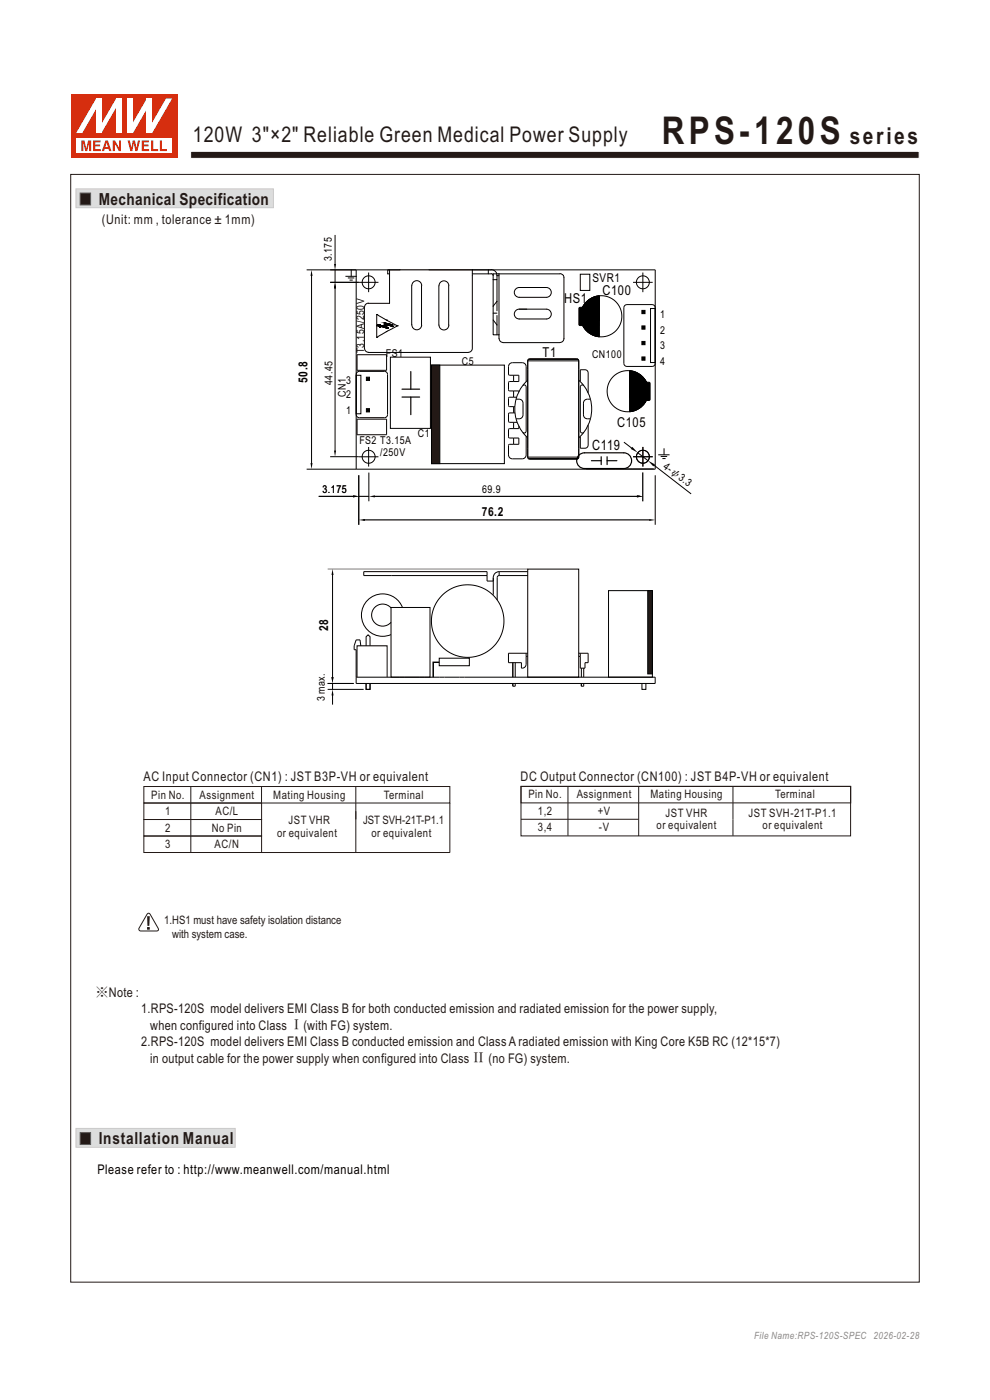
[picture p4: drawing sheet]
<svg xmlns="http://www.w3.org/2000/svg" width="210mm" height="297mm" viewBox="0 0 210 297" stroke-linecap="round" stroke-linejoin="round" font-family="sans-serif">
<path d="M40.4 32.1h154.6v1.5h-154.6z" fill-rule="evenodd" fill="#231916" stroke="#fff" stroke-width=".21"/>
<path d="M16.1 40.1h41.9v4h-41.9z" fill-rule="evenodd" fill="#dcdddd" stroke="#c9cacb" stroke-width=".21"/>
<path d="M17 41h2.2v2.5h-2.2z" fill-rule="evenodd" fill="#231916" stroke="#595857" stroke-width=".21"/>
<g fill="none" stroke="#231916" stroke-width=".21">
<path d="M30.5 166.9h64.9v3.5h-64.9zM30.5 170.4h25v3.5h-25zM30.5 173.9h25v3.5h-25zM30.5 177.4h25v3.5h-25zM40.5 166.8v14M55.5 166.8v3.5M75.5 166.8v14.1M95.4 170.3v10.6M110.5 173.8h24.9M110.5 166.8h69.9v10.5h-69.9zM110.5 166.8h70v3.5h-70zM120.5 166.8v10.5"/>
<path d="M135.5 166.8v10.6M155.5 166.8v10.5M55.4 180.9h40"/>
</g>
<path d="M16.1 239.4h33.8v4h-33.8z" fill-rule="evenodd" fill="#dcdddd" stroke="#c9cacb" stroke-width=".21"/>
<path d="M17 240.3h2.2v2.5h-2.2z" fill-rule="evenodd" fill="#231916" stroke="#595857" stroke-width=".21"/>
<g fill="none" stroke="#000" stroke-width=".21">
<path d="M76.5 137l-.1-1.3h-.9l-.4 1.3v.8h.4v7.2h63.5v-1.3h-63.5M77.7 137v-1.9l.4-.4 .4 .4v1.9M82.9 128.9h8.3v14.8h-8.3zM83 129a2.34 2.34 0 0 0-3.4-.2 2.34 2.34 0 0 0 0 3.4 2.34 2.34 0 0 0 3.3-.2M85.4 128.9a4.5 4.5 0 0 0-5.9-2.6 4.5 4.5 0 0 0-2.5 5.9 4.5 4.5 0 0 0 5.9 2.4M93.2 139.6h6.4v1.6h-6.4zM103.3 122.1h-26.1v-.8h26.1v2h1.3M105.9 121.3a1.25 1.25 0 0 0-1.3 1.2v3.7M105.9 122.1l-.3 .1-.1 .3v4.8M105.9 121.3v.8M105.9 122.1h6M105.9 121.3h6"/>
<path d="M111.6 138.6v2.3a.85 .85 0 0 1-1 .8v-1.1h-2.7v-2h4M111.6 139.2h.3M111.9 120.7h10.9v23h-10.9zM122.8 138.6h2v2h-.7v1.1h-1v-3.1M122.8 139.2h.3M129.1 125.3h9.3v18.4h-9.3zM75.7 143.7v-6.7h6.4v6.7M77.7 145v1.2h.8v-1.2M93.2 140.5h-1.4v3.2M93.2 140.5h-1.3v3.2M108.8 140.6v3.1M108.8 145v.6h.5v-.6"/>
<path d="M109.3 140.6v3.1M123.3 145v.6h.5v-.6M123.3 141.7v2M123.8 141.7v2M136.2 145v1.2h.8v-1.2"/>
<circle cx="99.2" cy="131.7" r="7.7"/>
</g>
<path d="M137.4 125.3h1v17.7h-1z" fill-rule="evenodd" fill="#231916" stroke="#000" stroke-width=".21"/>
<path d="M70.5 120.7l.2 1.3h-.4zM70.3 143.6h.4l-.2 1.3zM70.5 146.2l.3 1.3h-.5z" fill="#000"/>
<g fill="none" stroke="#000" stroke-width=".21">
<path d="M75.6 57.2h63.4v42.3h-63.4zM91.5 77.5h15.5v20.9h-15.5zM108.9 79.6v1.3M111.9 76.6v20.4M111.9 76.6h.1M111.9 76.6h10.9M112.1 76.2h10.5M112.1 76.2l-.2 .4M122.6 76.2l.2 .4M122.8 76.6h.1M122.8 76.6v20.4M108.9 82.9v1.4"/>
<path d="M108.9 86.3v1.3M108.9 89.6v1.3M108.9 92.9v1.4M109.2 87.6l-1.3 .1v1.7l.2 .2h1.6M109.5 84.7l-.3 1.8 .3 2.3M109.5 84.7h.8l.5 .4 .1 2.9a.83 .83 0 0 1-.8 .8h-.6M109.5 88.8l.5 1.5 .9 1.4M109.6 84.3h-1.5l-.2 .2v1.7l1.3 .1M110.1 90.4v.5h-2l-.2 .2v1.8h2.2v1.4h-2.2v2.2l.1 .4 .5 .4h2.3a.83 .83 0 0 0 .8-.8v-3.9M110.9 81.8l-.9 1.4-.5 1.5M110.9 91.7l.7 .9M110.9 81.8l.4-.1 .3 .4v9.4l-.3 .3-.4-.1"/>
<path d="M111.6 92.6l.3 .3M111.6 81l-.7 .8M111.6 81v-3.2l-.2-.6-.6-.3h-2.1l-.6 .3-.2 .6v1.7l.2 .1h2v1.3l-2.2 .1v1.8l.2 .1h2v.2M111.9 80.7l-.3 .3M111.9 97l.2 .3M111.9 97h10.9M112.1 97.3h10.5M122.8 97l-.2 .3M122.8 80.7l.3 .3M123.1 81l.7 .8M123.1 92.6l-.3 .3M123.1 81v-2.6l1.3 .1 .4 .6v4.2"/>
<path d="M123.8 81.8l.9 1.4 .5 1.5M123.8 81.8l-.4-.1-.3 .4v9.4l.3 .3 .4-.1M123.8 91.7l-.7 .9M124.8 90.2v4.2a.67 .67 0 0 1-.7 .7h-1v-2.5M125.2 84.7l-1 .1-.3 .3-.1 .4 .1 2.9 .5 .4h.8M125.2 88.8l-.5 1.5-.9 1.4M125.2 84.7a8.2 8.2 0 0 1 0 4.1M69.5 120.7h42.4M70.5 121.8v22.1M69.5 145h5.5M69.5 146.2h7.6M70.5 147.4v2.1"/>
<path d="M70.5 145v1.2M77.7 145v1.2h.8v-1.2"/>
</g>
<path d="M87.1 78.8v3.8M85.3 84.2h3.7M85.3 82.6h3.7M87.1 84.2v3.8M122.8 96.5l.8-.4h.4h8.3a1.67 1.67 0 0 1 1.7 1.6 1.67 1.67 0 0 1-1.7 1.7h-8.3a1.66 1.66 0 0 1-1.5-1 1.66 1.66 0 0 1 .3-1.9zM125.4 97.7h2.1M127.5 96.9v1.7M128.8 96.9v1.7M128.8 97.7h2.1" fill="none" stroke="#000" stroke-width=".25"/>
<path d="M91.5 77.5h1.8v20.9h-1.8z" fill-rule="evenodd" fill="#231916" stroke="#000" stroke-width=".21"/>
<g fill="none" stroke="#000" stroke-width=".21">
<path d="M65 57.2h10.6M66.1 58.2v40.2M70 59.9h10.3M71.1 57.2v2.7M71.1 49.8v6.4M73.3 58.6h2.4M73.8 59h1.4M74.1 59.4h.7M74.5 57.2v1.4M78.2 57.8v4.2M82.6 57.2v7.1h-4.4a.83 .83 0 0 0-.9 .8M100.2 57.2h-18v.9h.3"/>
<path d="M100.2 57.2v16.7a.83 .83 0 0 1-.8 .8M100.2 57.2h4M100.2 58.1h4h.2l.2 .4M103.6 57.2v.9M104.2 57.2a1.21 1.21 0 0 1 1.2 1.3M104.6 59.3v5.6M105.4 58.5v.8h-.8M105.4 58.5h.4M105.4 59.3v6.6M105.8 58.1h-1.2v1.2M105.8 58.1h13a.83 .83 0 0 1 .8 .8M105.8 58.1v13.7"/>
<path d="M119.6 58.9v12.9M123.1 58.2h2v3.4h-2zM134.3 59.9h4.1M136.4 57.8v4.2M71.1 60.7v35.1M75.6 79.6h1v8.2h-1zM75.7 75.3h5.9a.29 .29 0 0 1 .4 0 .29 .29 0 0 1 0 .4v2.5a.32 .32 0 0 1 0 .4 .32 .32 0 0 1-.5 0h-5.1a.43 .43 0 0 1-.7-.2zM75.7 79l.5-.2h5.3a.66 .66 0 0 1 .7 .7v8.4a.66 .66 0 0 1-.7 .7h-5.3a.66 .66 0 0 1-.6-.7v-8.4zM77.3 65.2v8.7a.83 .83 0 0 0 .9 .8M78.1 74.8h21.2M79.9 71.6h.1M79.9 69.1h.1"/>
<path d="M79.9 66.7h.1M79.9 66.7l4.4 2.5-4.4 2.4zM80.2 68.9h.3zM80.2 68.9l.3 .1zM80.2 69h.3zM80.3 69h.2zM80.3 69h.3zM80.3 69h.5zM80.3 68.9h.2zM80.3 69l.7 .1zM80.3 69.1l1.1 .1zM80.4 68.9h.1"/>
<path d="M80.4 68.9h.1zM80.4 69.2h1zM80.4 69.2h.1M80.5 69.2h.1M80.4 69.2h.1zM80.5 68.9h.1M80.4 69.2l.1 .1zM80.5 69.3h.1M80.4 69.3h.1M80.5 69.2h.9zM80.5 69.2h1zM80.5 69.4h.1"/>
<path d="M80.5 69.2h1.1zM80.6 69.2h1zM80.6 69.2h1.1zM80.7 69.2l1.3 .1zM80.9 69.3h1.1l.1 .2zM80.9 69.3l1.2 .2zM81.5 68.5h.1M81.6 68.5h.1M81.5 68.5l.2 .1zM81.5 68.6h.2zM81.5 68.6h.4zM81.5 68.5l1.1 .3a.46 .46 0 0 1 .6 .4l-1.4-.4 .3 .8-1.6-.4"/>
<path d="M81.6 68.6h.5zM81.6 68.6l.6 .1zM81.6 68.7h.9zM81.6 68.7l1.1 .1zM81.6 68.8h.2zM81.6 68.8h.2l.1 .2zM81.6 68.8l.3 .2h-.3zM81.6 69h.3v.2zM81.6 69l.3 .2h-.2zM81.7 69.2h.2zM81.7 69.2h.3zM81.7 69.5h.4z"/>
<path d="M81.8 68.8h.9zM81.8 68.8h1zM81.8 69.5l.3 .1zM81.9 68.8h1zM82 68.8l1 .1zM82.1 69.6h.1M82 69.6h.1M82 67.9h.1M82 68.9h1.1zM82.1 68.9h1.1zM82.2 68.9h1zM82.3 68.9l.9 .1z"/>
<path d="M82.5 69h.7zM82.6 69l.6 .2zM82.8 75.8h8.5v15.1h-8.5zM82.9 69.2h.3zM83 69.2h.2zM83.2 69.2h.1M83.1 69.2h.1M83.2 69.3h.1M84.3 69.1h.1M89.4 60.6v8.4M89.5 60.6a1.04 1.04 0 0 0-1.1-1.1 1.04 1.04 0 0 0-1 1l-.1 8.4a1.06 1.06 0 0 0 1.1 1.1 1.06 1.06 0 0 0 1.1-1M93.1 60.6v8.4"/>
<path d="M93.1 60.6a1.04 1.04 0 0 1 1.1-1 1.04 1.04 0 0 1 1 1v8.4M93.1 69a1.04 1.04 0 0 0 1.1 1 1.04 1.04 0 0 0 1-1M104.6 64.9v6.1h1.2M104.6 66.4h.3M104.6 67.9l.8 1M105 66.4h.1M105.1 66.4h.3M105.4 63.9l-.8 1M105.4 66.9v4.1M105.9 71.8a.83 .83 0 0 0 .8 .9M106.7 72.7h12.1M109.3 66l.8-.4h5.8a1.04 1.04 0 0 1 1 1 1.04 1.04 0 0 1-1 1.1h-5.8a1.04 1.04 0 0 1-.9-.6 1.04 1.04 0 0 1 .1-1.1z"/>
<path d="M109.5 61.2l.6-.2h5.8a1.04 1.04 0 0 1 1 1 1.04 1.04 0 0 1-1 1.1h-5.8a1.04 1.04 0 0 1-1-.7 1.04 1.04 0 0 1 .4-1.2zM119.6 71.8a.83 .83 0 0 1-.8 .9M127.1 62.7v8.7M132.5 64.8l.5-.2h5.3a.68 .68 0 0 1 .7 .7v11.8a.66 .66 0 0 1-.7 .6h-5.3a.66 .66 0 0 1-.7-.6v-11.8zM133.6 78.6v8.7M138 65.5h1v11.4h-1zM65 99.5h10.6M70 96.9h10.3M75.7 88.9h5.9a.29 .29 0 0 1 .4 0 .29 .29 0 0 1 0 .4v2.5a.32 .32 0 0 1 0 .5 .32 .32 0 0 1-.5-.1h-5.1a.43 .43 0 0 1-.7-.1zM78.2 94.8v4.2M124.3 99.5h14.4M132.3 93.8l1.7 1.3"/>
<path d="M135.3 96.1l2.2 1.6M136.4 94.8v4.2M138.5 96.9h-4.2M138.7 98.7l7.9 6.1M139.6 96.5h2.4M140.1 96.8h1.4M140.5 97.3h.7M140.9 95.1v1.4M67.6 105.3h7.3M76.1 105.3h2.1M76.1 100.8v10.5M77.1 110.3h60.6"/>
<path d="M78.2 100.3v6M79.2 105.3h56.5M136.3 100.2v6.2M139 100.8v10.5"/>
<circle cx="78.2" cy="59.9" r="1.38"/>
<circle cx="136.4" cy="59.9" r="1.38"/>
<circle cx="127.5" cy="67.1" r="4.4"/>
<circle cx="78.2" cy="96.9" r="1.38"/>
<circle cx="133.2" cy="83" r="4.4"/>
<circle cx="136.4" cy="96.9" r="1.37"/>
<circle cx="136.4" cy="96.9" r="1.38"/>
</g>
<g fill="#000" stroke="#000" stroke-width=".21">
<path d="M122.9 65.3l.6-.1 .2 .2v3.4l-.2 .3h-.5l-.2-.3z" fill-rule="evenodd"/>
<path d="M123.5 68.8l.1 .2z" fill-rule="evenodd"/>
<path d="M123.6 65.2l-.1 .2z" fill-rule="evenodd"/>
<path d="M123.5 65.2v.2z" fill-rule="evenodd"/>
<path d="M123.6 65.2v3.8z" fill-rule="evenodd"/>
<path d="M123.6 65.2l-.1 3.6z" fill-rule="evenodd"/>
<path d="M123.7 65v4.2z" fill-rule="evenodd"/>
<path d="M123.7 65l-.1 4z" fill-rule="evenodd"/>
<path d="M123.8 64.8v4.5l-.1-.1z" fill-rule="evenodd"/>
<path d="M123.8 64.8l-.1 4.4z" fill-rule="evenodd"/>
<path d="M123.9 64.7v4.8l-.1-.2z" fill-rule="evenodd"/>
<path d="M123.9 64.7l-.1 4.6v-4.5z" fill-rule="evenodd"/>
<path d="M124 64.5v5.2l-.1-.2z" fill-rule="evenodd"/>
<path d="M124 64.5l-.1 5v-4.8z" fill-rule="evenodd"/>
<path d="M124.2 64.3v5.6l-.2-.2z" fill-rule="evenodd"/>
<path d="M124.2 64.3l-.2 5.4v-5.2z" fill-rule="evenodd"/>
<path d="M124.3 64.2v5.8l-.1-.1z" fill-rule="evenodd"/>
<path d="M124.3 64.2l-.1 5.7v-5.6z" fill-rule="evenodd"/>
<path d="M124.5 64v6.2l-.2-.2z" fill-rule="evenodd"/>
<path d="M124.3 64.2l.2-.2-.2 6z" fill-rule="evenodd"/>
<path d="M124.6 63.9v6.4l-.1-.1z" fill-rule="evenodd"/>
<path d="M124.5 64l.1-.1-.1 6.3z" fill-rule="evenodd"/>
<path d="M124.8 63.7v6.8l-.2-.2z" fill-rule="evenodd"/>
<path d="M124.6 63.9l.2-.2-.2 6.6z" fill-rule="evenodd"/>
<path d="M124.9 63.6v7l-.1-.1z" fill-rule="evenodd"/>
<path d="M124.8 63.7l.1-.1-.1 6.9z" fill-rule="evenodd"/>
<path d="M125.1 63.5v7.2l-.2-.1z" fill-rule="evenodd"/>
<path d="M124.9 63.6l.2-.1-.2 7.1z" fill-rule="evenodd"/>
<path d="M125.3 63.4v7.4l-.2-.1z" fill-rule="evenodd"/>
<path d="M125.1 63.5l.2-.1-.2 7.3z" fill-rule="evenodd"/>
<path d="M125.5 63.2v7.8l-.2-.2z" fill-rule="evenodd"/>
<path d="M125.3 63.4l.2-.2-.2 7.6z" fill-rule="evenodd"/>
<path d="M125.7 63.2v7.8h-.2z" fill-rule="evenodd"/>
<path d="M125.5 63.2h.2l-.2 7.8z" fill-rule="evenodd"/>
<path d="M125.9 63.1v8l-.2-.1z" fill-rule="evenodd"/>
<path d="M125.7 63.2l.2-.1-.2 7.9z" fill-rule="evenodd"/>
<path d="M126.1 63v8.2l-.2-.1z" fill-rule="evenodd"/>
<path d="M125.9 63.1l.2-.1-.2 8.1z" fill-rule="evenodd"/>
<path d="M126.3 62.9v8.4l-.2-.1z" fill-rule="evenodd"/>
<path d="M126.1 63l.2-.1-.2 8.3z" fill-rule="evenodd"/>
<path d="M126.5 62.9v8.4h-.2z" fill-rule="evenodd"/>
<path d="M126.3 62.9h.2l-.2 8.4z" fill-rule="evenodd"/>
<path d="M126.7 62.8v8.6l-.2-.1z" fill-rule="evenodd"/>
<path d="M126.5 62.9l.2-.1-.2 8.5z" fill-rule="evenodd"/>
<path d="M126.9 62.8v8.6h-.2z" fill-rule="evenodd"/>
<path d="M126.7 62.8h.2l-.2 8.6z" fill-rule="evenodd"/>
<path d="M127.1 62.7v8.7h-.2z" fill-rule="evenodd"/>
<path d="M126.9 62.8l.2-.1-.2 8.7z" fill-rule="evenodd"/>
<path d="M136.2 65.8h.6v.7h-.6z" fill-rule="evenodd"/>
<path d="M136.2 69.1h.6v.7h-.6z" fill-rule="evenodd"/>
<path d="M136.2 72.4h.6v.7h-.6z" fill-rule="evenodd"/>
<path d="M136.2 75.7h.6v.7h-.6z" fill-rule="evenodd"/>
<path d="M77.7 80h.7v.7h-.7z" fill-rule="evenodd"/>
<path d="M77.7 86.7h.7v.7h-.7z" fill-rule="evenodd"/>
<path d="M133.6 78.6l.2 8.7h-.2z" fill-rule="evenodd"/>
<path d="M133.6 78.6l.2 .1v8.6z" fill-rule="evenodd"/>
<path d="M133.8 78.7l.2 8.6h-.2z" fill-rule="evenodd"/>
<path d="M133.8 78.7h.2v8.6z" fill-rule="evenodd"/>
<path d="M134 78.7l.2 8.5-.2 .1z" fill-rule="evenodd"/>
<path d="M134 78.7l.2 .1v8.4z" fill-rule="evenodd"/>
<path d="M134.2 78.8l.2 8.4h-.2z" fill-rule="evenodd"/>
<path d="M134.2 78.8h.2v8.4z" fill-rule="evenodd"/>
<path d="M134.4 78.8l.2 8.3-.2 .1z" fill-rule="evenodd"/>
<path d="M134.4 78.8l.2 .1v8.2z" fill-rule="evenodd"/>
<path d="M134.6 78.9l.2 8.1-.2 .1z" fill-rule="evenodd"/>
<path d="M134.6 78.9l.2 .1v8z" fill-rule="evenodd"/>
<path d="M134.8 79l.2 7.9-.2 .1z" fill-rule="evenodd"/>
<path d="M134.8 79h.2v7.9z" fill-rule="evenodd"/>
<path d="M135 79l.2 7.8-.2 .1z" fill-rule="evenodd"/>
<path d="M135 79l.2 .1v7.7z" fill-rule="evenodd"/>
<path d="M135.2 79.1l.2 7.6-.2 .1z" fill-rule="evenodd"/>
<path d="M135.2 79.1l.2 .1v7.5z" fill-rule="evenodd"/>
<path d="M135.4 79.2l.2 7.4-.2 .1z" fill-rule="evenodd"/>
<path d="M135.4 79.2l.2 .2v7.2z" fill-rule="evenodd"/>
<path d="M135.6 79.4l.2 7.1-.2 .1z" fill-rule="evenodd"/>
<path d="M135.6 79.4l.2 .1v7z" fill-rule="evenodd"/>
<path d="M135.8 79.5l.1 6.9-.1 .1z" fill-rule="evenodd"/>
<path d="M135.8 79.5l.1 .1v6.8z" fill-rule="evenodd"/>
<path d="M135.9 79.6l.2 6.6-.2 .2z" fill-rule="evenodd"/>
<path d="M135.9 79.6l.2 .2v6.4z" fill-rule="evenodd"/>
<path d="M136.1 79.8l.1 6.3-.1 .1z" fill-rule="evenodd"/>
<path d="M136.1 79.8l.1 .1v6.2z" fill-rule="evenodd"/>
<path d="M136.2 79.9l.2 6-.2 .2z" fill-rule="evenodd"/>
<path d="M136.2 79.9l.2 .2v5.8z" fill-rule="evenodd"/>
<path d="M136.4 80.1l.1 5.7-.1 .1z" fill-rule="evenodd"/>
<path d="M136.4 80.1l.1 .1v5.6z" fill-rule="evenodd"/>
<path d="M136.5 80.2l.2 5.4-.2 .2z" fill-rule="evenodd"/>
<path d="M136.5 80.2l.2 .2v5.2z" fill-rule="evenodd"/>
<path d="M136.7 80.4l.1 5-.1 .2z" fill-rule="evenodd"/>
<path d="M136.7 80.4l.1 .2v4.8z" fill-rule="evenodd"/>
<path d="M136.8 80.6l.1 4.6-.1 .2z" fill-rule="evenodd"/>
<path d="M136.8 80.6l.1 .1v4.5z" fill-rule="evenodd"/>
<path d="M136.9 80.7l.1 4.3-.1 .2z" fill-rule="evenodd"/>
<path d="M136.9 80.7l.1 4.3z" fill-rule="evenodd"/>
<path d="M137 80.9v4.1z" fill-rule="evenodd"/>
<path d="M137 80.9l.1 4z" fill-rule="evenodd"/>
<path d="M137.2 84.7l-.1 .2z" fill-rule="evenodd"/>
<path d="M137.1 81.1l.1 .2z" fill-rule="evenodd"/>
<path d="M137.1 81.1l.1 .2z" fill-rule="evenodd"/>
<path d="M137.1 81.1v3.8z" fill-rule="evenodd"/>
<path d="M137.1 81.1l.1 3.6z" fill-rule="evenodd"/>
<path d="M137 81.2l.7-.1 .2 .2v3.4l-.2 .3h-.5l-.2-.3z" fill-rule="evenodd"/>
</g>
<path d="M66.1 57.2l.2 1.3h-.4zM70.9 56h.4l-.2 1.3zM71.1 59.9l.2 1.3h-.4zM65.9 98.2h.4l-.2 1.3zM70.9 95.6h.4l-.2 1.3zM134.1 94.8l1.2 1.2-1.5-.8zM137.5 97.7l1.4 .8-.3 .4zM74.9 105.1l1.3 .2-1.3 .2zM76.1 110.3l1.3-.2v.4zM78.2 105.3l1.3-.2v.4zM135.1 105.1l1.3 .2-1.3 .2zM137.7 110.1l1.3 .2-1.3 .2z" fill="#000"/>
<g fill="#000">
<path d="M80.2 68.9h.3zM80.2 68.9h.3zM80.2 68.9h.3zM80.2 68.9h.3zM80.2 68.9h.3zM80.2 68.9h.3zM80.2 68.9h.3zM80.2 68.9h.3zM80.2 68.9h.3zM80.2 68.9h.3zM80.2 68.9h.3zM80.2 68.9h.3z"/>
<path d="M80.2 68.9h.3zM80.2 68.9h.3z"/>
<path d="M80.2 69h.3zM80.3 69h.2zM80.3 69h.2z"/>
<path d="M80.4 68.9h.1zM80.3 68.9h.2z"/>
<path d="M80.3 68.9h.2zM80.2 68.9h.3z"/>
<path d="M80.2 68.9h.3zM80.2 68.9h.3z"/>
<path d="M80.2 68.9h.3zM80.2 68.9h.3zM80.2 68.9h.3zM80.2 68.9h.3z"/>
<path d="M80.2 68.9l.3 .1zM80.2 68.9l.3 .1zM80.2 69h.3z"/>
<path d="M80.3 69h.2zM80.3 69h.2zM80.3 69h.2zM80.3 69h.2zM80.3 69h.2zM80.3 69h.2zM80.3 69h.2zM80.3 69h.2zM80.3 69h.2zM80.3 69h.2zM80.3 69h.2zM80.3 69h.2zM80.3 69h.2zM80.3 69h.2zM80.3 69h.2zM80.3 69h.2zM80.3 69h.2zM80.3 69h.2z"/>
<path d="M80.5 69.2h.9zM80.5 69.2h.9zM80.5 69.2h.9zM80.5 69.2h.9zM80.4 69.2h1zM80.4 69.2h1z"/>
<path d="M80.5 69.2h.9zM80.5 69.2h.9zM80.5 69.2h.9zM80.5 69.2h.9zM80.5 69.2h.9zM80.5 69.2h.9z"/>
<path d="M80.4 69.2h.1zM80.4 69.2h.1z"/>
<path d="M80.4 69.2l.1 .1zM80.4 69.2l.1 .1z"/>
<path d="M80.3 69h.2zM80.3 69h.2z"/>
<path d="M80.3 69h.3zM80.3 69h.3z"/>
<path d="M80.3 69h.5zM80.3 69h.5z"/>
<path d="M80.3 69l.7 .1zM80.3 69l.7 .1z"/>
<path d="M80.3 69.1l1.1 .1zM80.3 69.1l1.1 .1z"/>
<path d="M80.5 69.2h.9zM80.5 69.2h.9z"/>
<path d="M80.5 69.2h1zM80.5 69.2h1z"/>
<path d="M80.5 69.2h1.1zM80.5 69.2h1.1z"/>
<path d="M81.5 68.5l.2 .1zM81.5 68.5l.2 .1z"/>
<path d="M81.6 68.8h.2zM81.6 68.8h.2zM81.6 68.8h.2zM81.6 68.8h.2zM81.6 68.8h.2zM81.6 68.8h.2z"/>
<path d="M81.6 68.8h.2zM81.6 68.8h.2z"/>
<path d="M81.6 68.8h.2zM81.6 68.8h.2zM81.6 68.8h.2zM81.6 68.8h.2z"/>
<path d="M80.6 69.2h1zM80.6 69.2h1z"/>
<path d="M80.6 69.2h1.1zM80.6 69.2h1.1z"/>
<path d="M81.7 69.2h.2zM81.7 69.2h.2z"/>
<path d="M81.5 68.6h.2zM81.5 68.6h.2z"/>
<path d="M81.5 68.6h.4zM81.5 68.6h.4z"/>
<path d="M81.8 68.8h.9zM81.8 68.8h.9zM81.8 68.8h.9zM81.8 68.8h.9zM81.8 68.8h.9zM81.8 68.8h.9z"/>
<path d="M81.8 68.8h.9zM81.8 68.8h.9z"/>
<path d="M81.8 68.8h.9zM81.8 68.8h.9z"/>
<path d="M81.6 68.8h.2zM81.6 68.8h.2z"/>
<path d="M81.6 68.8l.3 .2-.1-.2zM81.6 68.8l.3 .2h-.3z"/>
<path d="M81.6 69l.3 .2v-.2zM81.6 69l.3 .2h-.2z"/>
<path d="M81.6 68.6h.5zM81.6 68.6h.5z"/>
<path d="M81.7 69.2h.3zM81.7 69.2h.3z"/>
<path d="M80.7 69.2l1.3 .1zM80.7 69.2l1.3 .1z"/>
<path d="M80.9 69.3l1.2 .2-.1-.2zM80.9 69.3l1.2 .2z"/>
<path d="M81.6 68.6l.6 .1zM81.6 68.6l.6 .1z"/>
<path d="M81.7 69.5h.4zM81.7 69.5h.4z"/>
<path d="M81.8 69.5l.3 .1zM81.8 69.5l.3 .1z"/>
<path d="M82.2 68.9h1zM82.2 68.9h1z"/>
<path d="M81.6 68.7h.9zM81.6 68.7h.9z"/>
<path d="M81.6 68.7l1.1 .1zM81.6 68.7l1.1 .1z"/>
<path d="M81.8 68.8h1zM81.8 68.8h1z"/>
<path d="M81.9 68.8h1zM81.9 68.8h1z"/>
<path d="M81.9 68.8h1zM81.9 68.8h1z"/>
<path d="M82 68.8l1 .1zM82 68.8l1 .1z"/>
<path d="M82 68.9h1.1zM82 68.9h1.1z"/>
<path d="M82.1 68.9h1.1zM82.1 68.9h1.1z"/>
<path d="M82.1 68.9h1.1zM82.1 68.9h1.1zM82.2 68.9h1zM82.2 68.9h1zM82.2 68.9h1zM82.2 68.9h1zM82.2 68.9h1zM82.2 68.9h1zM82.2 68.9h1zM82.2 68.9h1z"/>
<path d="M82.2 68.9h1zM82.2 68.9h1z"/>
<path d="M82.3 68.9l.9 .1zM82.3 68.9l.9 .1z"/>
<path d="M82.5 69h.7zM82.5 69h.7z"/>
<path d="M82.6 69l.6 .2zM82.6 69l.6 .2z"/>
<path d="M82.9 69.2h.3zM82.9 69.2h.3z"/>
<path d="M83 69.2h.2zM83 69.2h.2z"/>
</g>
<path d="M31.3 193.8h.4l.2 .2 1.6 2.9 .1 .4-.4 .2h-3.4a.4 .4 0 0 1-.3-.6z" fill="none" stroke="#231916" stroke-width=".21"/>
<g fill="#231916">
<path d="M31.2 194.4h.6l-.1 2h-.4z" fill-rule="evenodd"/>
<path d="M31.2 196.7h.6v.5h-.6z" fill-rule="evenodd"/>
</g>
<path d="M15 20h22.6v13.6h-22.6z" fill-rule="evenodd" fill="#d62e0f"/>
<path d="M16.2 29.3h20.3v3.2h-20.3z" fill-rule="evenodd" fill="#fff"/>
<g fill="#d62e0f">
<path d="M27.1 29.8h.4l.4 1.6 .3-1.6h.4l.3 1.6 .4-1.6h.4l-.6 2.2h-.4l-.3-1.7-.3 1.7h-.4z" fill-rule="evenodd"/>
<path d="M30.1 29.8h1.5v.4h-1.1v.5h1v.4h-1v.5h1.1v.4h-1.5z" fill-rule="evenodd"/>
<path d="M32.1 29.8h.4v1.8h1v.4h-1.4z" fill-rule="evenodd"/>
<path d="M33.9 29.8h.4v1.8h1.1v.4h-1.5z" fill-rule="evenodd"/>
<path d="M17.3 29.8h.6l.4 1.8 .4-1.8h.6v2.2h-.4v-1.8l-.4 1.8h-.4l-.4-1.8v1.8h-.4z" fill-rule="evenodd"/>
<path d="M19.8 29.8h1.5v.4h-1.1v.5h1v.4h-1v.5h1.2v.4h-1.6z" fill-rule="evenodd"/>
<path d="M22.6 30.3l.3 .9h-.6zM22.4 29.8l-.8 2.2h.5l.1-.4h.8l.2 .4h.4l-.7-2.2z" fill-rule="evenodd"/>
<path d="M23.9 29.8h.5l.8 1.6v-1.6h.5v2.2h-.5l-.9-1.6v1.6h-.4z" fill-rule="evenodd"/>
</g>
<g fill="#fff">
<path d="M24.6 20.9h1.2v7.3h-1.2z" fill-rule="evenodd"/>
<path d="M24.6 20.9h1.2l-4.3 7.3h-1.1z" fill-rule="evenodd"/>
<path d="M20.4 20.9h1.1v7.3h-1.1z" fill-rule="evenodd"/>
<path d="M20.4 20.9h1.1v.3l-4.1 7h-1.3z" fill-rule="evenodd"/>
<path d="M31.1 20.9h1.2v7.3h-1.2z" fill-rule="evenodd"/>
<path d="M35.2 20.9h1.3l-4.2 7.3h-1.1v-.3z" fill-rule="evenodd"/>
<path d="M27.1 20.9h1.1v7.3h-1.1z" fill-rule="evenodd"/>
<path d="M31.1 20.9h1.2v.3l-4.1 7h-1.1v-.3z" fill-rule="evenodd"/>
</g>
<path d="M15 37h180v235h-180z" fill="none" stroke="#231916" stroke-width=".21"/>
<text font-size="8.1" fill="#231916" x="140.4" y="30.6">RPS-120S</text>
<text font-size="4.9" fill="#231916" x="180.2" y="30.6">series</text>
<text font-size="4.6" fill="#231916" x="40.9" y="30.1">120W 3&quot;×2&quot; Reliable Green Medical Power Supply</text>
<g font-size="3.5" fill="#231916">
<text x="20.9" y="43.4">Mechanical Specification</text>
<text x="20.9" y="242.8">Installation Manual</text>
</g>
<text font-size="3" x="125.6" y="95.5">C119</text>
<g font-size="2.9">
<text x="119.6" y="64.3">HS1</text>
<text x="127.8" y="62.6">C100</text>
<text x="115.1" y="75.7">T1</text>
<text x="130.9" y="90.5">C105</text>
</g>
<g font-size="2.8" fill="#231916">
<text x="21.6" y="47.5">(Unit: mm , tolerance ± 1mm)</text>
<text x="30.4" y="165.7">AC Input Connector (CN1) : JST B3P-VH or equivalent</text>
<text x="110.4" y="165.7">DC Output Connector (CN100) : JST B4P-VH or equivalent</text>
<text x="20.3" y="211.4">※Note :</text>
<text x="29.9" y="215">1.RPS-120S model delivers EMI Class B for both conducted emission and radiated emission for the power supply,</text>
<text x="29.9" y="222">2.RPS-120S model delivers EMI Class B conducted emission and Class A radiated emission with King Core K5B RC (12*15*7)</text>
<text x="31.9" y="218.5">when configured into Class Ⅰ(with FG) system.</text>
<text x="31.9" y="225.5">in output cable for the power supply when configured into Class Ⅱ (no FG) system.</text>
</g>
<text font-size="2.8" x="20.6" y="249">Please refer to : http://www.meanwell.com/manual.html</text>
<g font-size="2.6">
<text x="125.7" y="59.9">SVR1</text>
<text x="65.2" y="81.2" transform="rotate(-90 65.2 81.2)">50.8</text>
<text x="102.2" y="109.5">76.2</text>
<text x="69.6" y="133.9" transform="rotate(-90 69.6 133.9)">28</text>
</g>
<g font-size="2.5" fill="#231916">
<text x="32.1" y="169.4">Pin No.</text>
<text x="35.1" y="172.9">1</text>
<text x="42.3" y="169.4">Assignment</text>
<text x="45.7" y="172.9">AC/L</text>
<text x="58" y="169.4">Mating Housing</text>
<text x="81.4" y="169.4">Terminal</text>
<text x="112.1" y="169.4">Pin No.</text>
<text x="114.1" y="172.9">1,2</text>
<text x="122.3" y="169.4">Assignment</text>
<text x="126.8" y="172.9">+V</text>
<text x="138" y="169.4">Mating Housing</text>
<text x="141.2" y="173.3">JST VHR</text>
<text x="158.8" y="173.3">JST SVH-21T-P1.1</text>
<text x="164.4" y="169.4">Terminal</text>
<text x="35.1" y="176.4">2</text>
<text x="35.1" y="179.9">3</text>
<text x="44.9" y="176.4">No Pin</text>
<text x="45.5" y="179.9">AC/N</text>
<text x="58.8" y="177.5">or equivalent</text>
<text x="61.2" y="174.9">JST VHR</text>
<text x="77" y="174.9">JST SVH-21T-P1.1</text>
<text x="78.8" y="177.5">or equivalent</text>
<text x="114.1" y="176.4">3,4</text>
<text x="127.1" y="176.4">-V</text>
<text x="139.3" y="175.9">or equivalent</text>
<text x="161.8" y="175.9">or equivalent</text>
<text x="34.8" y="196.1">1.HS1 must have safety isolation distance</text>
<text x="36.5" y="199">with system case.</text>
</g>
<g font-size="2.3">
<text x="70.4" y="55.5" transform="rotate(-90 70.4 55.5)">3.175</text>
<text x="140" y="67.5">1</text>
<text x="140" y="70.8">2</text>
<text x="81.9" y="75.8">F</text>
<text x="83.1" y="75.8">S1</text>
<text x="98" y="77.4">C5</text>
<text x="125.6" y="75.9">CN100</text>
<text x="140" y="74.1">3</text>
<text x="140" y="77.4">4</text>
<text x="70.5" y="81.7" transform="rotate(-90 70.5 81.7)">44.45</text>
<text x="73.5" y="81.5">3</text>
<text x="73.4" y="84.3" transform="rotate(-90 73.4 84.3)">CN1</text>
<text x="73.5" y="87.7">1</text>
<text x="73.5" y="84.5">2</text>
<text x="76.2" y="94.2">FS2 T3.15A</text>
<text x="88.6" y="92.7">C1</text>
<text x="80.6" y="96.7">/250V</text>
<text x="140.5" y="99.2" transform="rotate(37 140.5 99.2)">4-ψ3.3</text>
<text x="68.4" y="104.6">3.175</text>
<text x="102.2" y="104.5">69.9</text>
<text x="68.9" y="148.8" transform="rotate(-90 68.9 148.8)">3 max.</text>
</g>
<text font-size="2.2" x="77.2" y="75" transform="rotate(-90 77.2 75)">T3.15A/250V</text>
<text font-size="2.1" fill="#898989" x="160" y="284.1">File Name:RPS-120S-SPEC 2026-02-28</text>
</svg>
